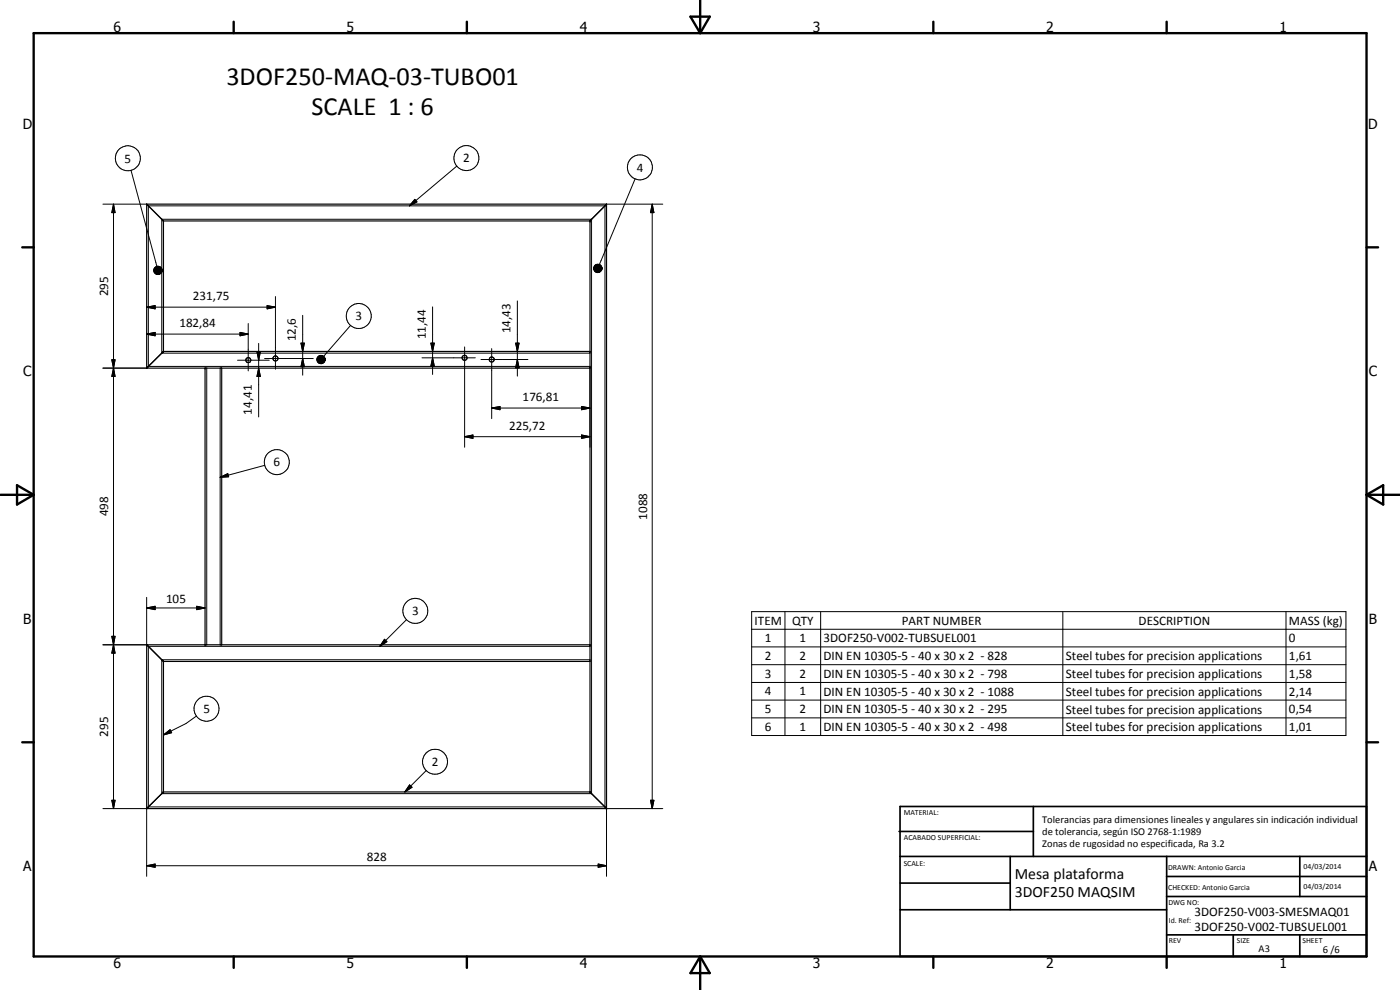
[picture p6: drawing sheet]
<svg xmlns="http://www.w3.org/2000/svg" width="420mm" height="297mm" viewBox="0 0 420 297" stroke-linecap="round" stroke-linejoin="round" font-family="sans-serif">
<g fill="none" stroke="#000" stroke-width=".35">
<path d="M44 61.3h138v181.3M44 61.3l5.1 5M44 61.3v49.1M49.1 66.3h128M49.1 66.3v39.2M177.1 66.3v171.3M182 61.3l-4.9 5M44 110.4h133.1M49.1 105.5l-5.1 4.9M49.1 105.5h128M61.5 110.4v83.1M66.5 110.4v83.1"/>
<path d="M44 193.5h133.1M44 193.5v49.1M44.1 193.5l5 4.9M49.1 198.4v39.2M49.1 198.5h128M49.1 237.6l-5 5M49.1 237.6h128M177.1 237.6l4.9 5M44 242.6h138"/>
<circle cx="74.5" cy="108.1" r=".73"/>
<circle cx="82.7" cy="107.5" r=".74"/>
<circle cx="139.4" cy="107.4" r=".74"/>
<circle cx="147.6" cy="107.9" r=".76"/>
</g>
<g fill="#000">
<circle cx="49.1" cy="66.3" r=".18"/>
<circle cx="177.1" cy="66.3" r=".18"/>
<circle cx="49.1" cy="105.5" r=".18"/>
<circle cx="61.5" cy="110.4" r=".18"/>
<circle cx="177.1" cy="105.5" r=".18"/>
<circle cx="61.5" cy="193.5" r=".18"/>
<circle cx="177.1" cy="193.5" r=".18"/>
<circle cx="49.1" cy="237.6" r=".18"/>
<circle cx="177.1" cy="237.6" r=".18"/>
<circle cx="182" cy="242.6" r=".18"/>
</g>
<g fill="none" stroke="#000" stroke-width=".3">
<path d="M39.3 51.1l7.8 28.8M124.5 59.8l.6 .8-2.2 1.2zM137.1 49.8l-14.2 12M190.6 53.6l-10.7 25.8M30.9 61.3h13.1M34.1 61.3l.4 2.5h-.9zM34.1 61.3v181.3M46.9 80l.3-.1 1.4 1.3zM47.2 79.9h.2l1.2 1.3zM47.4 79.9h.3l.9 1.3zM47.7 79.9l.3 .1 .6 1.2zM178.3 79.9l2.3 .6-2.4-.4z"/>
<path d="M178.5 79.7l.2-.2 1.9 1zM178.5 79.7l2.1 .8-2.3-.6zM178.7 79.5l.2-.1 1.7 1.1zM178.9 79.4l.3-.1 1.4 1.2zM179.2 79.3h.3l1.1 1.2zM179.5 79.3h.2l.9 1.2zM179.7 79.3l.3 .1 .6 1.1zM180 79.4l.6 1.1zM180.2 79.5l.4 1zM180.4 79.8l.2 .7zM182 61.3h16.9M195.7 61.3l.5 2.5h-1z"/>
<path d="M195.7 61.3v181.3M44 92.2l2.6-.5v1zM44 92.2h38.7M46.1 81l2.5 .2-2.5 .1zM46.1 81.3l2.5-.1-2.4 .3zM46.1 81.1h2.5M46.2 80.7l2.4 .5-2.5-.2zM46.2 81.5l2.4-.3-2.3 .6zM46.3 80.5l2.3 .7-2.4-.5zM46.3 81.8l2.3-.6-2.1 .8zM46.5 80.3l.2-.2 1.9 1.1zM46.5 80.3l2.1 .9-2.3-.7z"/>
<path d="M46.5 82l2.1-.8-1.9 1zM46.7 80.1l.2-.1 1.7 1.2zM46.7 82.2l1.9-1-1.7 1.1zM46.9 82.3l1.7-1.1-1.4 1.1zM47.2 82.3l1.4-1.1-1.2 1.2zM48 80l.6 1.2zM48.2 80.2l.4 1zM48.4 80.4l.2 .8zM48.5 80.6l.1 .6zM48.6 81.2l-.9 1.1-.3 .1zM48.6 81.2l-.9 1.1zM48.6 81.2l-.6 1z"/>
<path d="M48.6 81.2l-.4 .9zM48.6 81.2l-.2 .7zM48.6 81.2l-.1 .5zM48.6 81.2v.2zM72 99.7l2.5 .5-2.5 .6zM74.5 97.1v14.2M80.2 91.7l2.5 .5-2.5 .5zM82.7 89v21.8M90.8 94.6v18M105.2 97.7l-8.1 9.2M129.8 92.1v20.3M155.3 90.3v22.6"/>
<path d="M178.1 80.4l2.5 .1-2.5 .1zM178.1 80.6l2.5-.1-2.4 .4zM178.1 80.5h2.5M178.2 80.1l2.4 .4-2.5-.1zM178.2 80.9l2.4-.4-2.3 .7zM178.3 81.2l2.3-.7-2.1 .9zM178.5 81.4l2.1-.9-1.9 1.1zM178.7 81.6l1.9-1.1-1.7 1.2zM178.9 81.7l1.7-1.2-1.4 1.3zM179.2 81.8l1.4-1.3-1.1 1.3zM180.5 80l.1 .5zM180.6 80.5l-1.1 1.3z"/>
<path d="M180.6 80.5l-.6 1.1-.3 .1zM180.6 80.5l-.6 1.1zM180.6 80.5l-.4 .9zM180.6 80.5l-.2 .8zM180.6 80.5l-.1 .6zM180.6 80.5v.3zM30.9 110.4h13.1M33.6 107.9h.9l-.4 2.5zM34.1 110.4l.4 2.5h-.9zM44 100.2l2.6-.5v1.1zM44 100.2h30.5M62 110.4v83.1"/>
<path d="M66.1 110.4v83.1M71.3 108.1h9.5M77.1 105.5h1l-.5 2.6zM77.6 110.4l.5 2.5h-1zM77.6 103v22.1M79.4 107.6h14.6M90.3 103h1l-.5 2.5zM90.8 107.6l.5 2.4h-1zM95.1 107.7l2.5 .2-2.5 .1zM95.1 108l2.5-.1-2.4 .3zM95.1 107.9h2.5M95.2 107.5l2.4 .4-2.5-.2z"/>
<path d="M95.2 108.2l2.4-.3-2.4 .6zM95.2 107.2l2.4 .7-2.4-.4zM95.2 108.5l2.4-.6-2.2 .9zM95.4 107l.2-.2 2 1.1zM95.4 107l2.2 .9-2.4-.7zM95.4 108.8l2.2-.9-2 1zM95.6 106.8l.2-.1 1.8 1.2zM95.6 108.9l2-1-1.8 1.1zM95.8 106.7l.3-.1 1.5 1.3zM95.8 109l1.8-1.1-1.5 1.2zM96.1 106.6h.3l1.2 1.3zM96.1 109.1l1.5-1.2-1.2 1.2z"/>
<path d="M96.4 106.6l.3 .1 .9 1.2zM96.7 106.7l.9 1.2zM96.9 106.8l.7 1.1zM97.1 106.9l.5 1zM97.3 107.1l.3 .8zM97.4 107.4l.2 .5zM97.6 107.9l-.9 1.2h-.3zM97.6 107.9l-.9 1.2zM97.6 107.9l-.7 1.1zM97.6 107.9l-.5 .9zM97.6 107.9l-.3 .7zM97.6 107.9l-.2 .5z"/>
<path d="M97.6 107.9l-.1 .2zM126.6 107.4h16.1M129.3 103h1l-.5 2.5zM129.8 107.4l.5 2.5h-1zM139.4 104.1v30.1M144.3 107.9h14.1M147.6 104.6v21M154.8 103h1l-.5 2.5zM155.3 107.9l.5 2.5h-1zM177.1 106h-128.6v-40.2h129v172.3h-129v-40.1h128.6M79.4 139.6l-13.3 3.6M139.4 131l2.5-.5v1z"/>
<path d="M139.4 131h37.7M147.6 122.4l2.5-.4v.9zM147.6 122.4h29.5M174.5 122l2.6 .4-2.6 .5zM174.5 130.5l2.6 .5-2.6 .5zM177.1 134.2v-24.3h-132.6v-48.1h137.1v180.3h-137.1v-48.2h132.6M66.1 143.2l2.3-1.1 .2 .9zM44 179.2v14.3h-13.1M33.6 190.9h.9l-.4 2.6zM34.1 193.5l.4 2.5h-.9zM44 182.4l2.6-.5v1zM44 182.4h17.5"/>
<path d="M59 181.9l2.5 .5-2.5 .5zM115.4 191.8l.7 .7-2.1 1.4zM122 185.9l-8 8M225.6 183.5h178.3v37.2h-178.3zM225.6 188.8h178.3M225.6 194.1h178.3M225.6 199.4h178.3M235.6 183.5v37.2M246.3 183.5v37.2M319 183.5v37.2M385.9 183.5v37.2M59 214.8l-3.2 2.3-6.7 3.4"/>
<path d="M225.6 204.8h178.3M225.6 210.1h178.3M225.6 215.4h178.3M49.1 220.5l1.9-1.6 .5 .9zM122.9 235.5l.7 .7-2.1 1.4zM127.9 231.2l-6.4 6.4M30.9 242.6h13.1v20.3M33.6 240.1h.9l-.4 2.5zM44 259.8l2.6-.6v1zM44 259.8h138M179.5 259.2l2.5 .6-2.5 .4zM195.2 240.1h1l-.5 2.5z"/>
<path d="M198.9 242.6h-16.9v20.3"/>
<circle cx="38.4" cy="47.5" r="3.8"/>
<circle cx="140" cy="47.4" r="3.8"/>
<circle cx="192.1" cy="50.2" r="3.8"/>
<circle cx="107.7" cy="94.8" r="3.8"/>
<circle cx="83.1" cy="138.6" r="3.7"/>
<circle cx="124.6" cy="183.3" r="3.7"/>
<circle cx="62" cy="212.6" r="3.7"/>
<circle cx="130.6" cy="228.6" r="3.7"/>
</g>
<g fill="none" stroke="#000" stroke-width=".71">
<path d="M10.1 9.9h400v277.1h-400zM70.1 6.5v3.4M140.1 6.5v3.4M207.2 5h5.8l-2.9 4.9zM210.1 0v9.9M280.1 6.5v3.4M350.1 6.5v3.4M6.7 74.2h3.4M410.1 74.2h3.5M.1 148.5h10M5.1 145.6l5 2.9-5 2.9zM410.1 148.5h10"/>
<path d="M410.1 148.5l5-2.9v5.8zM6.7 222.7h3.4M410.1 222.7h3.5M70.1 287v3.4M140.1 287v3.4M210.1 287v10M210.1 287l2.9 5h-5.8zM280.1 287v3.4M350.1 287v3.4"/>
</g>
<g fill="none" stroke="#000" stroke-width=".51">
<path d="M269.8 249.5h40.3M270.1 242h140v45h-140zM270.1 257h140M303.2 257v16M310.1 242v15M350.1 257v30M390.1 257v12M270.1 265h33.1M270.1 273h80M350.1 269h60M350.1 263h60M350.1 280.5h60"/>
<path d="M370.1 280.5v6.5M390.1 280.5v6.5"/>
</g>
<g fill="#000">
<path d="M124.5 59.8l.6 .8-2.2 1.2zM34.1 61.3l.4 2.5h-.9zM195.7 61.3l.5 2.5h-1zM44 100.2l2.6-.5v1.1zM44 92.2l2.6-.5v1zM48.5 80.6l.1 .6zM48.4 80.4l.2 .8zM48.2 80.2l.4 1zM48 80l.6 1.2zM47.7 79.9l.3 .1 .6 1.2zM47.4 79.9h.3l.9 1.3zM47.2 79.9h.2l1.2 1.3z"/>
<path d="M46.9 80l.3-.1 1.4 1.3zM46.7 80.1l.2-.1 1.7 1.2zM46.5 80.3l.2-.2 1.9 1.1zM46.5 80.3l2.1 .9-2.3-.7zM46.3 80.5l2.3 .7-2.4-.5zM46.2 81.5l2.4-.3-2.3 .6zM46.3 81.8l2.3-.6-2.1 .8zM46.5 82l2.1-.8-1.9 1zM46.7 82.2l1.9-1-1.7 1.1zM46.9 82.3l1.7-1.1-1.4 1.1zM47.2 82.3l1.4-1.1-1.2 1.2zM48.6 81.2l-.9 1.1-.3 .1z"/>
<path d="M48.6 81.2l-.9 1.1zM48.6 81.2l-.6 1zM48.6 81.2l-.4 .9zM48.6 81.2l-.2 .7zM48.6 81.2l-.1 .5zM48.6 81.2v.2zM80.2 91.7l2.5 .5-2.5 .5zM180.5 80l.1 .5zM180.4 79.8l.2 .7zM180.2 79.5l.4 1zM180 79.4l.6 1.1zM179.7 79.3l.3 .1 .6 1.1z"/>
<path d="M179.5 79.3h.2l.9 1.2zM179.2 79.3h.3l1.1 1.2zM178.9 79.4l.3-.1 1.4 1.2zM178.7 79.5l.2-.1 1.7 1.1zM178.5 79.7l.2-.2 1.9 1zM178.5 79.7l2.1 .8-2.3-.6zM178.3 79.9l2.3 .6-2.4-.4zM178.2 80.9l2.4-.4-2.3 .7zM178.3 81.2l2.3-.7-2.1 .9zM178.5 81.4l2.1-.9-1.9 1.1zM178.7 81.6l1.9-1.1-1.7 1.2zM178.9 81.7l1.7-1.2-1.4 1.3z"/>
<path d="M179.2 81.8l1.4-1.3-1.1 1.3zM180.6 80.5l-1.1 1.3zM180.6 80.5l-.6 1.1-.3 .1zM180.6 80.5l-.6 1.1zM180.6 80.5l-.4 .9zM180.6 80.5l-.2 .8zM180.6 80.5l-.1 .6zM180.6 80.5v.3zM33.6 107.9h.9l-.4 2.5zM34.1 110.4l.4 2.5h-.9zM72 99.7l2.5 .5-2.5 .6zM77.1 105.5h1l-.5 2.6z"/>
<path d="M77.6 110.4l.5 2.5h-1zM90.3 103h1l-.5 2.5zM90.8 107.6l.5 2.4h-1zM97.4 107.4l.2 .5zM97.3 107.1l.3 .8zM97.1 106.9l.5 1zM96.9 106.8l.7 1.1zM96.7 106.7l.9 1.2zM96.4 106.6l.3 .1 .9 1.2zM96.1 106.6h.3l1.2 1.3zM95.8 106.7l.3-.1 1.5 1.3zM95.6 106.8l.2-.1 1.8 1.2z"/>
<path d="M95.4 107l.2-.2 2 1.1zM95.4 107l2.2 .9-2.4-.7zM95.2 107.2l2.4 .7-2.4-.4zM95.2 108.2l2.4-.3-2.4 .6zM95.2 108.5l2.4-.6-2.2 .9zM95.4 108.8l2.2-.9-2 1zM95.6 108.9l2-1-1.8 1.1zM95.8 109l1.8-1.1-1.5 1.2zM96.1 109.1l1.5-1.2-1.2 1.2zM97.6 107.9l-.9 1.2h-.3zM97.6 107.9l-.9 1.2zM97.6 107.9l-.7 1.1z"/>
<path d="M97.6 107.9l-.5 .9zM97.6 107.9l-.3 .7zM97.6 107.9l-.2 .5zM97.6 107.9l-.1 .2zM129.3 103h1l-.5 2.5zM129.8 107.4l.5 2.5h-1zM154.8 103h1l-.5 2.5zM155.3 107.9l.5 2.5h-1zM139.4 131l2.5-.5v1zM147.6 122.4l2.5-.4v.9zM174.5 122l2.6 .4-2.6 .5zM174.5 130.5l2.6 .5-2.6 .5z"/>
<path d="M66.1 143.2l2.3-1.1 .2 .9zM33.6 190.9h.9l-.4 2.6zM34.1 193.5l.4 2.5h-.9zM44 182.4l2.6-.5v1zM59 181.9l2.5 .5-2.5 .5zM115.4 191.8l.7 .7-2.1 1.4zM49.1 220.5l1.9-1.6 .5 .9zM122.9 235.5l.7 .7-2.1 1.4zM33.6 240.1h.9l-.4 2.5zM44 259.8l2.6-.6v1zM195.2 240.1h1l-.5 2.5zM179.5 259.2l2.5 .6-2.5 .4z"/>
</g>
<path d="M46.1 81.3h2.5M178.1 80.3h2.5M95.1 107.7h2.5M95.1 108.1h2.5" fill="none" stroke="#000" stroke-width=".38"/>
<path d="M46.1 80.9h2.5M178.1 80.7h2.5" fill="none" stroke="#000" stroke-width=".42"/>
<g font-size="7.9">
<text x="67.9" y="25.5">3DOF250-MAQ-03-TUBO01</text>
<text x="93.5" y="34.5">SCALE 1 : 6</text>
</g>
<g font-size="4.7">
<text x="304.6" y="263.7">Mesa plataforma</text>
<text x="304.6" y="269.1">3DOF250 MAQSIM</text>
</g>
<g font-size="4.2">
<text x="34" y="9.6">6</text>
<text x="104" y="9.6">5</text>
<text x="174" y="9.6">4</text>
<text x="244" y="9.6">3</text>
<text x="314" y="9.6">2</text>
<text x="384" y="9.6">1</text>
<text x="6.8" y="38.7">D</text>
<text x="410.6" y="38.7">D</text>
<text x="7" y="112.9">C</text>
<text x="410.8" y="112.9">C</text>
<text x="7" y="187.1">B</text>
<text x="410.8" y="187.1">B</text>
<text x="7" y="261.4">A</text>
<text x="410.8" y="261.4">A</text>
<text x="34" y="290.4">6</text>
<text x="104" y="290.4">5</text>
<text x="174" y="290.4">4</text>
<text x="244" y="290.4">3</text>
<text x="314" y="290.4">2</text>
<text x="384" y="290.4">1</text>
</g>
<g font-size="3.9">
<text x="37.4" y="48.8">5</text>
<text x="139" y="48.7">2</text>
<text x="191.1" y="51.5">4</text>
<text x="32.5" y="88.9" transform="rotate(-90 32.5 88.9)">295</text>
<text x="57.9" y="90.1">231,75</text>
<text x="53.8" y="98.2">182,84</text>
<text x="106.7" y="96.1">3</text>
<text x="127.8" y="101.8" transform="rotate(-90 127.8 101.8)">11,44</text>
<text x="153.2" y="100" transform="rotate(-90 153.2 100)">14,43</text>
<text x="88.8" y="102.4" transform="rotate(-90 88.8 102.4)">12,6</text>
<text x="75.6" y="124.4" transform="rotate(-90 75.6 124.4)">14,41</text>
<text x="156.8" y="120.4">176,81</text>
<text x="152.8" y="128.9">225,72</text>
<text x="82.1" y="140">6</text>
<text x="32.5" y="154.9" transform="rotate(-90 32.5 154.9)">498</text>
<text x="194.2" y="156" transform="rotate(-90 194.2 156)">1088</text>
<text x="49.9" y="180.8">105</text>
<text x="123.7" y="184.6">3</text>
<text x="226.5" y="187.4">ITEM</text>
<text x="237.7" y="187.5">QTY</text>
<text x="270.7" y="187.4">PART NUMBER</text>
<text x="341.7" y="187.5">DESCRIPTION</text>
<text x="386.8" y="187.5">MASS (kg)</text>
<text x="229.6" y="192.7">1</text>
<text x="239.9" y="192.7">1</text>
<text x="247.1" y="192.7">3DOF250-V002-TUBSUEL001</text>
<text x="386.8" y="192.7">0</text>
<text x="229.6" y="198">2</text>
<text x="229.6" y="203.4">3</text>
<text x="239.9" y="198">2</text>
<text x="239.9" y="203.4">2</text>
<text x="247.1" y="198">DIN EN 10305-5 - 40 x 30 x 2 - 828</text>
<text x="247.1" y="203.4">DIN EN 10305-5 - 40 x 30 x 2 - 798</text>
<text x="319.9" y="198.1">Steel tubes for precision applications</text>
<text x="319.9" y="203.5">Steel tubes for precision applications</text>
<text x="386.8" y="198">1,61</text>
<text x="386.8" y="203.4">1,58</text>
<text x="229.6" y="208.7">4</text>
<text x="239.9" y="208.7">1</text>
<text x="247.1" y="208.7">DIN EN 10305-5 - 40 x 30 x 2 - 1088</text>
<text x="319.9" y="208.8">Steel tubes for precision applications</text>
<text x="386.8" y="208.7">2,14</text>
<text x="61" y="213.9">5</text>
<text x="229.6" y="214">5</text>
<text x="239.9" y="214">2</text>
<text x="247.1" y="214">DIN EN 10305-5 - 40 x 30 x 2 - 295</text>
<text x="319.9" y="214.1">Steel tubes for precision applications</text>
<text x="386.8" y="214">0,54</text>
<text x="32.5" y="221" transform="rotate(-90 32.5 221)">295</text>
<text x="229.6" y="219.3">6</text>
<text x="239.9" y="219.3">1</text>
<text x="247.1" y="219.3">DIN EN 10305-5 - 40 x 30 x 2 - 498</text>
<text x="319.9" y="219.4">Steel tubes for precision applications</text>
<text x="386.8" y="219.3">1,01</text>
<text x="129.6" y="229.8">2</text>
<text x="110.1" y="258.2">828</text>
<text x="358.5" y="275">3DOF250-V003-SMESMAQ01</text>
<text x="358.5" y="279.4">3DOF250-V002-TUBSUEL001</text>
</g>
<g font-size="3.1">
<text x="312.7" y="246.8">Tolerancias para dimensiones lineales y angulares sin indicación individual</text>
<text x="312.7" y="250.4">de tolerancia, según ISO 2768-1:1989</text>
<text x="312.7" y="254">Zonas de rugosidad no especificada, Ra 3.2</text>
<text x="377.7" y="285.6">A3</text>
<text x="397" y="285.9">6 /6</text>
</g>
<g font-size="2.4">
<text x="271.2" y="244.4">MATERIAL:</text>
<text x="271.3" y="252">ACABADO SUPERFICIAL:</text>
<text x="271.2" y="259.7">SCALE:</text>
<text x="350.6" y="260.9">DRAWN: Antonio Garcia</text>
<text x="391.2" y="260.6">04/03/2014</text>
<text x="350.6" y="267">CHECKED: Antonio Garcia</text>
<text x="391.2" y="266.7">04/03/2014</text>
<text x="350.6" y="271.4">DWG NO:</text>
<text x="350.8" y="276.9">Id. Ref:</text>
<text x="350.8" y="282.8">REV</text>
<text x="371.2" y="282.9">SIZE</text>
<text x="390.9" y="282.9">SHEET</text>
</g>
</svg>
